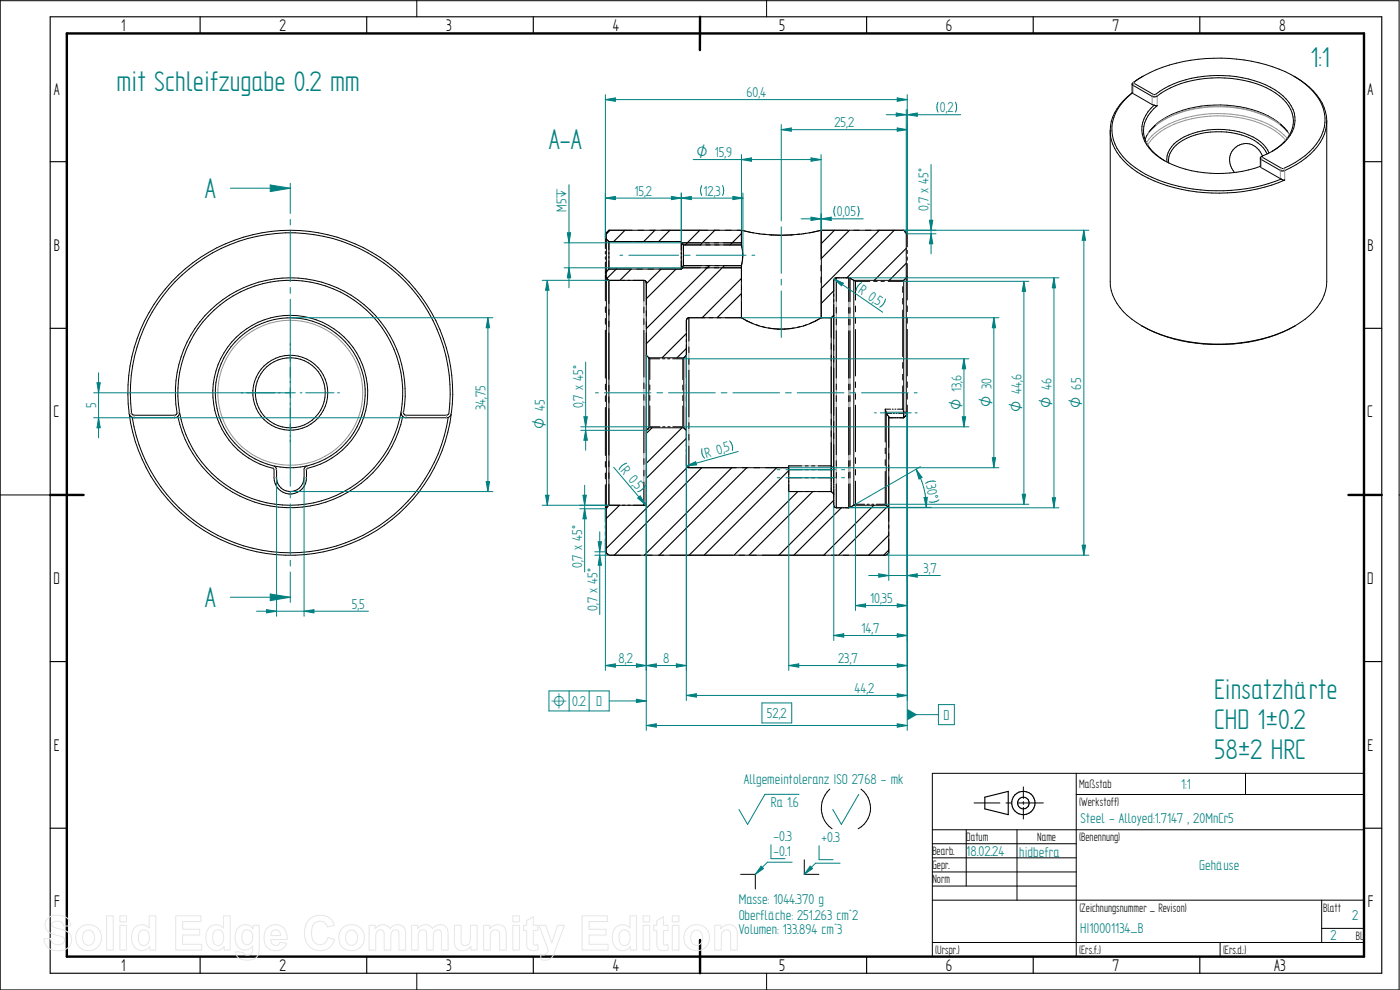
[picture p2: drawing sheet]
<svg xmlns="http://www.w3.org/2000/svg" width="420mm" height="297mm" viewBox="0 0 420 297" stroke-linecap="round" stroke-linejoin="round" font-family="sans-serif">
<g fill="none" stroke="#000" stroke-width=".3">
<path d="M.1 .2h419.8v296.8h-419.8M125.1 0v5M230.1 0v5M333.2 39.2v45.3a15.2 15.2 0 0 0 7.9 12.3l1.6 1M333.2 39.2a14.3 14.3 0 0 0 6.6 11.3 43.8 43.8 0 0 0 26.2 7.5 50.4 50.4 0 0 0 19.6-4l-.5 .1-.6-.4M339.8 25.2l.3 .4 5.7 3.3 1.2 .1a31.9 31.9 0 0 1 22.6-5.5 25 25 0 0 1 16.4 7.3 8.3 8.3 0 0 1-.7 11.9l-1.1 1M339.8 25.2v2.7M339.8 27.9a15 15 0 0 0-6.6 11.3M339.8 27.9l6 3.5 .6 .1M339.8 27.9a13.1 13.1 0 0 0-5.7 14 17.4 17.4 0 0 0 8.2 9.5 49.5 49.5 0 0 0 36.2 4.3l6-2M343.1 22.9l-3.1 1.9-.2 .4M346.4 31.5l.5 .3 .4-.1a9.3 9.3 0 0 0-3.8 9.7 12.1 12.1 0 0 0 6.1 6.9"/>
<path d="M346.4 31.5a8.8 8.8 0 0 0-.6 14 29.1 29.1 0 0 0 19.4 6.6l3.9-.2 3.8-.5 5.3-1.5M346.9 37.5l-2 2M384.2 37.3l2.2 2.2M388.3 22.9a18.6 18.6 0 0 1 9.5 10.7 12.6 12.6 0 0 1-4.6 12.7 24.2 24.2 0 0 1-8.3 5l-.7-.2-5.7-3.3-.3-.4M398.2 36.3v48.2a15.4 15.4 0 0 1-8 12.3l-1.5 1M378.2 49.9l.3 .4 6 3.4M378.2 47.4l.7-.6a5.1 5.1 0 0 0-7.9-2.7 5.1 5.1 0 0 0-.5 7.7M378.2 47.4v2.5M380.3 46.2a12.2 12.2 0 0 0-9.1-6.1 22.5 22.5 0 0 0-17.3 2.7 6.8 6.8 0 0 0-3.2 6.1M380.8 45.9a11.1 11.1 0 0 0-7.3-5.9 23.6 23.6 0 0 0-20.3 2.5 6.8 6.8 0 0 0-2.9 6.1M383.1 44.6a9.9 9.9 0 0 0 5.3-10.6 14.3 14.3 0 0 0-8.7-8.6 36.4 36.4 0 0 0-30.3 1.1l-2.5 1.8-.5 .1-6.1-3.6a39.7 39.7 0 0 1 21.6-7.2 48.2 48.2 0 0 1 27.2 5.7 18.1 18.1 0 0 1 8.1 9.5 12.5 12.5 0 0 1-4.3 12.8 24.5 24.5 0 0 1-8 5l-6.2-3.5 .2-.3 3-1.5M383.2 44.5l-1.4 .9"/>
<path d="M387 40.4a20 20 0 0 0-13-8 34.4 34.4 0 0 0-25.1 3.5 12.7 12.7 0 0 0-5.2 5.9M342.7 97.8a50.3 50.3 0 0 0 42.1 1.9l3.9-1.9M388.7 97.8a51.1 51.1 0 0 1-46 0M.1 148.5h15M419.9 148.5h.2M249 236.8a7.6 7.6 0 0 0 .7 11.9M258.4 236.8a7 7 0 0 1-.9 11.9M279.8 232h129.6v55h-129.6zM307.1 236.1v3.5M323 232v55M323 238.4h86.4M373.8 232v6.4"/>
<path d="M241.4 258v4.3h4.4M279.8 249h129.6M279.8 257.4h43.2M279.8 253.2h43.2M290 249v16.9M292.3 240.9h7.8M301.9 240.9h1.7M305.2 249v21.1M305.4 240.9h7.7M307.1 240.5v.8M307.1 242.2v3.5M222.3 262.3h4.4v4.4"/>
<path d="M279.8 270.1h129.6M279.8 265.9h43.2M279.8 261.6h43.2M396.7 278.6h12.7M396.7 270.1v12.7M125.1 292v5M230.1 292v5M279.8 282.8h129.6M366.2 282.8v4.2"/>
</g>
<g fill="none" stroke="#000" stroke-width=".34">
<path d="M15.1 5h399.6v287h-399.6zM60.1 5v5M110.1 5v5M160.1 5v5M210.1 5v5M260.1 5v5M310.1 5v5M360.1 5v5M15.1 48.5h5M409.4 48.5h5.3M15.1 98.5h5M409.4 98.5h5.3"/>
<path d="M15.1 148.5h5M409.4 148.5h5.3M15.1 198.5h5M409.4 198.5h5.3M295.6 239.2l7-1.8v7l-7-1.7zM15.1 248.5h5M409.4 248.5h5.3M60.1 287v5M110.1 287v5M160.1 287v5M210.1 287v5M260.1 287v5"/>
<path d="M310.1 287v5M360.1 287v5"/>
<circle cx="307.1" cy="241" r="1.75"/>
<circle cx="307.1" cy="240.9" r="3.5"/>
</g>
<path d="M20.1 10h389.3v277h-389.3zM210.1 5l-.1 10M15.1 148.5h10M404.7 148.5h10M210.1 282v10" fill="none" stroke="#000" stroke-width=".72"/>
<path d="M340.3 24.6l-.3 .2M340.4 25l-.3 .6v2.5M346.1 28.3l-.3 .6v2.5M346.9 28.3l.4 .5v2.9M384.2 37.3a32.6 32.6 0 0 0-22.7-5.2 28.8 28.8 0 0 0-14.6 5.4M378.9 47.2l-.4 .6v2.5M384.6 50.5l-.4 .6v2.5M385.2 50.5l.4 .7v2.8M385.9 42a25 25 0 0 0-16.7-7.1 33.3 33.3 0 0 0-21 4.6 13.2 13.2 0 0 0-3.8 4M386.3 41.5a27 27 0 0 0-18.9-7.4 31.1 31.1 0 0 0-20.6 5.7l-1.1 .9-1.6 2.1M387 40.3a23 23 0 0 0-15.6-7.8 33.4 33.4 0 0 0-24.2 4.8l-2.8 3" fill="none" stroke="#949494" stroke-width=".3"/>
<path d="M239.8 238.3h-10.2l-5.2 9.1-2.6-4.5M257.7 238.3l-5.2 9.1-2.6-4.5M244.8 259l-3.4 3.3" fill="none" stroke="#008080" stroke-width=".3"/>
<path d="M243.2 259.9l.7 .7-2.5 1.7z" fill="#008080"/>
<path d="M230.3 258.7l-3.6 3.6M243.2 259.9l.7 .7-2.5 1.7zM244.8 259h7.3M245.8 253.7v4.2h4.2" fill="none" stroke="#008080" stroke-width=".3"/>
<path d="M228.4 259.9l.7 .7-2.4 1.7z" fill="#008080"/>
<g fill="none" stroke="#008080" stroke-width=".3">
<path d="M69.1 56.5h18v7.6M87.1 65.8v1.7M87.1 69.3v15.2M87.1 86.3v1.7M87.1 89.8v15.1M87.1 106.8v1.7M87.1 110.2v15.2M87.1 127.2v1.7M87.1 130.7v15.2M87.1 147.7v1.7M87.1 151.2v15.1M87.1 168.1v1.7"/>
<path d="M87.1 171.6v7.6M228.4 259.9l.7 .7-2.4 1.7zM230.3 258.7h7.4M231.4 253.4v4.2h4.2"/>
</g>
<g fill="none" stroke="#000" stroke-width=".3">
<path d="M52.5 84.5a48 48 0 0 1 55.5-9.9 48 48 0 0 1 26.6 49.7l-.6 .3h-12.1a.73 .73 0 0 1-.8-.9 34.5 34.5 0 0 0-34.2-40.3 34.5 34.5 0 0 0-33.8 40.6l-.7 .6h-12.2l-.5-.3a47.7 47.7 0 0 1 12.8-39.8zM70.9 101.2a23.3 23.3 0 0 1 36.7 5.7 23.3 23.3 0 0 1-15.5 33.8l-.1 .2a7 7 0 0 1-1.3 5.7 4.9 4.9 0 0 1-5.4 1.3 4.9 4.9 0 0 1-3.1-4.6v-2.6a23.4 23.4 0 0 1-11.3-39.5zM38.8 124a1.54 1.54 0 0 0 1.4 1.3h12.2l.9-.3M39.7 125.2a48 48 0 0 0 47.4 40.7 48 48 0 0 0 47.4-40.7M53.4 125a34.5 34.5 0 0 0 33.7 27.3 34.5 34.5 0 0 0 33.8-27.3M53.9 123.6l-.2 1-.4 .4M53.9 123.6a33.7 33.7 0 0 0 33.2 28 33.7 33.7 0 0 0 33.3-28M82.1 139.8a22.6 22.6 0 0 0 10.1 0M92.2 139.8a22.5 22.5 0 0 0 13.5-34.6 22.5 22.5 0 0 0-37.2 0 22.5 22.5 0 0 0 13.6 34.6M92.2 139.8a1.18 1.18 0 0 0-.9 1.1 6.2 6.2 0 0 1-1.4 5.5 4.1 4.1 0 0 1-4.5 .7 4.1 4.1 0 0 1-2.4-3.8v-2.4a1.18 1.18 0 0 0-.9-1.1M120.4 123.6a33.7 33.7 0 0 0-33.3-39.5 33.7 33.7 0 0 0-33.2 39.5M120.4 123.6l.2 1 .3 .4"/>
<path d="M135.5 124a1.45 1.45 0 0 1-1.5 1.3h-12.1l-1-.3M135.5 124a48.7 48.7 0 0 0-48.4-54.9 48.7 48.7 0 0 0-48.3 54.9M135.5 124a48.7 48.7 0 0 1-48.4 42.6 48.7 48.7 0 0 1-48.3-42.6"/>
<circle cx="87.1" cy="117.8" r="10.5"/>
<circle cx="87.1" cy="117.9" r="11.3"/>
</g>
<g fill="none" stroke="#949494" stroke-width=".3">
<path d="M39.5 124h-.7M40.2 124.6v.7M52.4 124.6v.7M53.9 123.6l-.8 .1M82.1 139.8l-.2 .7M92.2 139.8l.2 .7M120.4 123.6l.7 .1M121.9 124.6v.7M134 124.6v.7M134.7 124h.8M82.2 140.9h.8M82.2 143.3h.8"/>
<path d="M91.3 140.9h.7M91.3 143.3h.7"/>
<circle cx="87.1" cy="117.8" r="21.7"/>
</g>
<path d="M81.1 55.5l6 1-6 1z" fill="#008080"/>
<path d="M81.1 55.5l6 1-6 1zM69.1 179.2h18" fill="none" stroke="#008080" stroke-width=".3"/>
<path d="M81.1 178.2l6 1-6 1z" fill="#008080"/>
<path d="M181.7 28.4v43M181.7 29.9l3-.5v1zM272.3 28.4v41.7M87.1 55v1.5M81.1 178.2l6 1-6 1zM87.1 179.2v1.5" fill="none" stroke="#008080" stroke-width=".3"/>
<g fill="none" stroke="#000" stroke-width=".34">
<path d="M183.1 69.1l-1.1 1.1M187.6 69.1l-3.4 3.4M196.5 69.1l-3.3 3.4M201 69.1l-3.3 3.4M210 69.1l-4.4 4.4M212.9 79.7l-18.9 18.9M214.5 69.1l-4.4 4.4M217.4 79.7l-23.4 23.4M222.5 70.1l-3.4 3.4M250.4 69.1l-3.9 4M254.9 69.1l-8.4 8.5M263.9 69.1l-17.4 17.4"/>
<path d="M268.4 69.1l-14.2 14.3M272 74.5l-9.6 9.6M272 79l-5.1 5.1M184.9 80.7l-2.8 2.8M189.4 80.7l-3.4 3.4M198.4 80.7l-4.4 4.4M202.9 80.7l-8.9 8.9M222.5 83.6l-11.8 11.7M222.5 88.1l-7.3 7.2M250.2 87.2l-3.7 3.8M206 100.1l-7.3 7.3M206 104.6l-2.8 2.8"/>
<path d="M195.7 128.4l-1.7 1.6M204.7 128.4l-10.7 10.6M206 131.5l-12 12M185.9 151.6l-3.9 3.9M206.3 140.2l-24.3 24.3M210.6 140.3l-26.2 26.3M219.6 140.3l-26.2 26.3M224.1 140.3l-26.2 26.3M233.1 140.3l-26.3 26.3M236.7 141.2l-25.4 25.4M239.4 147.5l-19.1 19.1M243.9 147.5l-19.1 19.1"/>
<path d="M250.2 150.1l-16.4 16.5M252.5 152.4l-14.3 14.2M262.2 151.6l-15 15M266.4 152l-14.7 14.6M266.7 160.6l-6 6M266.7 165.1l-1.5 1.5"/>
</g>
<g fill="none" stroke="#000" stroke-width=".3">
<path d="M181.7 75.4v.8M181.7 77v.8M181.7 78.6v3.6M181.7 71.4l1 1.1M181.7 70.7h.1M181.7 70.9v.1M181.7 71.1v3.5M182 69.8v96.1l.7 .7M182.1 71.8v.1M182.2 72h.1M182.2 69.6h.1M182.7 72.5v8.2"/>
<path d="M182.7 72.5h21.8M204.5 72.5v8.2M204.5 72.5l.6 1M204.5 72.5l.1 .3M204.7 72.9h.1M204.7 72.9h17.8M204.8 73h.1M204.9 73.2l.2 .3M205.1 73.5v6.2M205.1 79.7h17.4M205.1 79.7l-.2 .3M205.1 73.5h17.4"/>
<path d="M205.1 79.7l-.6 1M222.5 73.5l.2 .9M222.5 79.7v4.8M222.5 70.4v-1.3h-39.8l-1 1v.4M222.5 70.8v.3M222.5 71.5v.3M222.5 72.2v1.3M222.7 78.7l-.2 1M222.8 74.7v.2M222.8 78.3v.2M222.9 75.1v.3M222.9 77.8v.2"/>
<path d="M222.9 75.6v1.9M225.5 69.8l6 .7M226.2 69.8l-3.7-.7v4.4a12.9 12.9 0 0 1 0 6.2v15.6l3.5 1.8M227.1 70l.9 .1M229 70.3h.9M230.8 70.4l.7 .1M231.5 70.5l3 .1M238.2 70.4l-3.7 .2M240 70.2l-.9 .1M241.8 70l-.8 .1M242.8 69.8l3.7-.7v26.2l-3.6 1.8M243.5 69.8l-3 .4-6 .4"/>
<path d="M246.4 79.6v1.7M271.6 69.5h.1M271.8 69.7h.1M272 69.9v54.7M272.3 74.1v-4l-1.1-1h-24.8v8.7M272.3 75.1v1M272.3 77.1v1M272.3 79.1v10.9M181.7 92.1v1.7M181.7 95.5v1.8M181.7 99.1v14.4M181.7 83.1l.3 .3"/>
<path d="M181.7 82.6h.1M181.7 82.3v.1M181.7 82.7v7.6M182 83.4l.7 .7M182.1 83.5h.1M182.1 81.3h.1M182.3 83.7h.1M182.3 81.1v.1M182.7 84.1v67.5M182.7 84.1h10.5M182.7 80.7l-1 1.1M193.2 84.1v6.2"/>
<path d="M193.2 92.2v1.7M193.2 95.6v1.8M193.2 99.1v14M193.2 84.1l.2 .1M193.2 84.1l.7 .4M193.9 84.5h.1M193.9 84.5l.1 .3M194 84.8v66.2M204.5 80.7h-21.8M204.7 80.3h17.8M204.8 80.3h.1M204.8 80.1h.1"/>
<path d="M206 96.1l.1 43.9M206 96v.1M206.4 95.5h.1M206.4 95.5l-.4 .6M206.7 95.3l-.2 .1M206.7 95.3v7M206.7 95.3l-.3 .2M222.5 90.6v4.7h-15.8M222.5 85.8v1.1M222.5 88.2v1.1M224.2 96.3a21.9 21.9 0 0 0 9.3 2.5M226.9 97.4l.9 .3"/>
<path d="M228.8 98l.8 .2M230.6 98.4l2.9 .3M233.5 98.7l1.9 .1M238.3 98.4l-2.9 .3M240.1 98l-.8 .2M242 97.5l-.8 .2M243 97.1a23.4 23.4 0 0 1-7.6 1.7M246.4 95.3h3.1M246.4 83.1v1.7M246.4 86.6v8.7M246.4 95.3l-1.7 1M249.5 95.3v44.8"/>
<path d="M249.7 95.1l-.2 .2M250 94.8l.2-.2-.7 .7M250.2 84.1v56.5M250.3 83.9l-.1 .2M250.6 83.4h.1M250.6 83.4l-.4 .7M251 83.4h3.7M251 83.4h-.1M251 83.4v7M251 92.2v1.7M251 95.7v1.8M251 99.2v14.2"/>
<path d="M251 83.4h-.4M253.6 83.4h1.2M254.7 83.4h.4M254.7 83.4v7.1M254.7 92.3v1.7M254.7 95.8v1.7M254.7 99.3v14.2M255 83.4h.1M255.1 83.4v7.1M255.1 92.3v1.7M255.1 95.8v1.7M255.1 99.3v14.1"/>
<path d="M255.1 83.4l.5 .3M255.1 83.4l1.1 .7M255.7 83.8l.1 .1M256 83.9l.1 .1M256.2 84.1l.5 .3M256.2 84.1v67.5M256.2 84.1h15v41.2M256.7 84.4h4.4M256.7 84.4v5.6M256.7 91.8v1.8M256.7 95.3v1.7M256.7 98.8v14"/>
<path d="M262.2 84.4h1.1M264.4 84.4h1M270.9 86v1.8M270.9 89.5v1.7M270.9 93v14M272.3 83.1l-1.4 1.3h-4.3M272.3 91.8v1.7M272.3 95.3v1.7M272.3 98.8v14M181.7 115.3v1.7M181.7 118.7v1.8M193.2 114.9v1.7"/>
<path d="M193.2 118.4v1.7M194 106.6l1 1.1M194.4 107l.1 .1M194.6 107.2h.1M194.7 107.4h10.5v21h-10.5zM195 107.7v6.2M195 115.5v1.5M195 118.6v1.5M195 107.7h3M198.8 107.7h.7M200.4 107.7h.7M201.9 107.7h3"/>
<path d="M204.9 107.7v6.2M204.9 115.5v1.6M204.9 118.7v1.5M205.6 107h.1M206 106.6l-1.1 1.1M206.7 104.1v1.7M206.7 107.6v1.7M206.7 111.1v14M251 115.2v1.7M251 118.7v1.7M254.7 115.3v1.7M254.7 118.7v1.8"/>
<path d="M255.1 115.2v1.7M255.1 118.7v1.7M256.7 114.6v1.7M256.7 118.1v1.7M270.9 108.8v1.7M270.9 112.3v1.7M270.9 115.8v7M272.3 114.6v1.6M272.3 118.1v1.7M181.7 122.3v14.4M181.7 138.5v1.7M193.2 121.9v13.9"/>
<path d="M193.2 137.6v1.8M194.4 128.7h.1M194.6 128.5h.1M195 128.1l-1 1M195 121.8v6.3M195 128.1h3.1M198.9 128.1h.7M200.4 128.1h.7M201.9 128.1h3M204.9 121.8v6.3M204.9 128.1l1.1 1M205.3 128.4h.1"/>
<path d="M205.5 128.6l.1 .1M206.1 140h.1M206.1 140l.6 .3M206.7 126.8v1.8M206.7 130.3v1.7M206.7 133.9v6.4M240.6 139.8h-3.9v7.7h12.8M241.6 139.8h1M243.6 139.8h.9M245.6 139.8h3.9M249.5 139.8v7.7M249.5 139.8l.2 .2"/>
<path d="M251 122.2v14.2M251 138.2v1.7M254.7 122.3v14.2M254.7 138.3v1.7M255.1 122.2v14.2M255.1 138.2v1.7M256.7 121.6v14M256.7 137.3v1.8M265.7 122.8h1.6M265.7 122.8l.1 .3M265.7 122.8v9.8M265.7 134.5v1.6"/>
<path d="M265.7 137.9v1.8M265.8 123.2v.1M265.9 123.4h.1M265.9 123.7l.2 .5M266.1 124h1.5M266.2 124.4l.5 .6v40.9M266.4 124.6l-.4-1v28h-9.8M266.7 125.3h4.5M267.7 122.8h.4M268.1 124h.3M268.6 122.8h.3M268.9 124h.3"/>
<path d="M269.4 122.8h1.5M269.7 124h1.5M270.9 122.8l.1 .2M271.1 123.4l.1 .2M271.2 123.6l.3 .1M271.2 123.6v.1M271.2 124.8h.1M271.2 124.6h.1M271.7 123.7h.1M271.7 124.9h-.1M271.9 123.7h.1M271.9 124.7h.1"/>
<path d="M272 123.7l.3 .1M272.3 124.1l-1.1 1.2M272.3 121.5v2.4M181.7 141.9v1.8M181.7 145.5v11.1M181.7 157.6v1M181.7 159.6v1M182.1 152.2h.1M182.2 152.1h.1M182.7 151.6h10.5M182.7 151.6l-1 1.1M193.2 141.1v1.7"/>
<path d="M193.2 144.7v6.9M193.4 151.6h-.2M194 150.8l-.4 .7-.4 .1M206.6 140.3h.1M206.7 140.3h30M236.7 140.9h4M236.7 143.3h3.9M241.6 143.3h1M241.7 140.9h.9M243.6 143.3h.9M243.6 140.9h1M245.6 143.3h4.1"/>
<path d="M245.6 140.9h4.1M249.5 147.5l.2 .2M249.5 142.7v1.9M249.5 140.6v1.1M249.5 140.5h.1M249.5 140.3h.1M249.5 141.9v.2M249.5 142.3v.1M249.5 145v.2M249.5 145.6v.3M249.5 146.3v1.2M249.5 147.5l.7 .7"/>
<path d="M250 148l.2 .2M250 140.9h.2M250 143.3h.2M250 140.3l.2 .2v7.7M250.2 140.8v.8M250.2 142.6v2.2M250.2 141.9v.1M250.2 142.2v.2M250.2 145.2v.3M250.2 146v.3M250.2 146.7l.1 5.3M250.3 152l.7 .4"/>
<path d="M250.3 152h.1M250.8 152.3l.2 .1M251 152.4h3.7M251 141.7v1.7M251 145.2v7.2M254.7 141.8v1.7M254.7 145.2v7.2M255.1 152.2l-.1 .1M255.1 152.2l-.4 .2M255.1 141.6v1.8M255.1 145.2v7M255.6 151.9l-.5 .3"/>
<path d="M255.9 151.8h-.1M256.1 151.7h-.1M256.2 151.6l-1.1 .6M256.7 151.3h2.8M256.7 140.8v1.7M256.7 144.4v6.9M256.7 151.3l-.4 .3M260.2 151.3h.7M261.6 151.3h.6M263 151.3h2.7M265.7 151.3l1 1.1M265.7 141.4v9.9"/>
<path d="M266.1 151.7v.1M181.7 161.6v4l.3 .3M182.1 166h.1M182.3 166.2h.1M182.4 166.3l.3 .3M182.7 166.6h83.3M266.2 166.3l-.2 .3M266.7 165.9l-.2 .2M266.7 165.9l-.7 .7"/>
</g>
<path d="M193.2 84.1v67.5M206.7 95.3v45M251 83.4v69M254.7 83.4v69M255.1 83.4v68.8M236.7 139.8h12.8l.7 .7M266 123.6l6 .1M236.7 140.9h13.5M236.7 143.3h13.5" fill="none" stroke="#949494" stroke-width=".3"/>
<path d="M181.7 29.9l3-.5v1z" fill="#008080"/>
<path d="M269.3 29.4l3 .5-3 .5z" fill="none" stroke="#008080" stroke-width=".3"/>
<path d="M269.3 29.4l3 .5-3 .5z" fill="#008080"/>
<path d="M181.7 29.9h90.6M194 106.6v94.6M181.7 152.7v48.5M181.7 199.7l3-.5v1z" fill="none" stroke="#008080" stroke-width=".3"/>
<path d="M181.7 199.7l3-.5v1z" fill="#008080"/>
<path d="M191 199.2l3 .5-3 .5z" fill="none" stroke="#008080" stroke-width=".3"/>
<path d="M191 199.2l3 .5-3 .5z" fill="#008080"/>
<path d="M272.3 123.8v50.4M266.7 165.9v8.3M272.3 172.7l3-.5v1zM181.7 199.7h12.3" fill="none" stroke="#008080" stroke-width=".3"/>
<path d="M272.3 172.7l3-.5v1z" fill="#008080"/>
<path d="M263.7 172.2l3 .5-3 .5z" fill="none" stroke="#008080" stroke-width=".3"/>
<path d="M263.7 172.2l3 .5-3 .5z" fill="#008080"/>
<path d="M272.3 123.8v68.4M250.2 151.6v40.6M260.7 172.7h21.5M269.3 190.2l3 .5-3 .5z" fill="none" stroke="#008080" stroke-width=".3"/>
<path d="M269.3 190.2l3 .5-3 .5z" fill="#008080"/>
<path d="M250.2 190.7l3-.5v1z" fill="none" stroke="#008080" stroke-width=".3"/>
<path d="M250.2 190.7l3-.5v1z" fill="#008080"/>
<path d="M272.3 123.8v59.4M256.7 151.3v31.9M250.2 190.7h22.1M269.3 181.2l3 .5-3 .5z" fill="none" stroke="#008080" stroke-width=".3"/>
<path d="M269.3 181.2l3 .5-3 .5z" fill="#008080"/>
<path d="M256.7 181.7l3-.5v1z" fill="none" stroke="#008080" stroke-width=".3"/>
<path d="M256.7 181.7l3-.5v1z" fill="#008080"/>
<path d="M255.1 152.2h24.4M276.2 140l-19.5 11.3M277.3 149.3l1-.1-.3 3zM280.7 144.4a3.5 3.5 0 0 0-2.9 .6M281.8 150a3.4 3.4 0 0 1-3 .6M256.7 181.7h15.6" fill="none" stroke="#008080" stroke-width=".3"/>
<path d="M277.3 149.3l1-.1-.3 3z" fill="#008080"/>
<path d="M274.9 140.8l1.8 2.5-.9 .4z" fill="none" stroke="#008080" stroke-width=".3"/>
<path d="M274.9 140.8l1.8 2.5-.9 .4z" fill="#008080"/>
<path d="M206 106.6v103.6M272.3 123.8v86.4M274.9 140.8a22.5 22.5 0 0 1 3.1 11.4M269.3 208.2l3 .5-3 .5z" fill="none" stroke="#008080" stroke-width=".3"/>
<path d="M269.3 208.2l3 .5-3 .5z" fill="#008080"/>
<path d="M206 208.7l3-.5v1z" fill="none" stroke="#008080" stroke-width=".3"/>
<path d="M206 208.7l3-.5v1z" fill="#008080"/>
<path d="M206 139.6v61.6M194 150.8v50.4M194 199.7l3-.5v1zM206 208.7h66.3" fill="none" stroke="#008080" stroke-width=".3"/>
<path d="M194 199.7l3-.5v1z" fill="#008080"/>
<path d="M203 199.2l3 .5-3 .5z" fill="none" stroke="#008080" stroke-width=".3"/>
<path d="M203 199.2l3 .5-3 .5z" fill="#008080"/>
<path d="M272.3 123.8v77.4M236.7 147.5v53.7M194 199.7h12M236.7 199.7l3-.5v1z" fill="none" stroke="#008080" stroke-width=".3"/>
<path d="M236.7 199.7l3-.5v1z" fill="#008080"/>
<path d="M269.3 199.2l3 .5-3 .5z" fill="none" stroke="#008080" stroke-width=".3"/>
<path d="M269.3 199.2l3 .5-3 .5z" fill="#008080"/>
<g fill="none" stroke="#008080" stroke-width=".3">
<path d="M272 32.9v36.9M272.3 34.4l3-.5v1zM272.3 32.9v37.2M281.5 30.6a3.5 3.5 0 0 0 0 3.1M286.8 30.6a3.5 3.5 0 0 1 0 3.1M186 76.6h.9M188.7 76.6h15M205.4 76.6h1.7M208.9 76.6h15M225.7 76.6h.8M234.5 65.4v.9M234.5 68v14"/>
<path d="M234.5 83.8v1.7M234.5 87.3v14M72.4 117.9h.5M74 117.9h8.5M83.6 117.9h.5M85.6 117.9h3M87.1 103.1v.5M87.1 104.7v8.5M87.1 114.3v.6M87.1 116.3v3M90.1 117.9h.5M91.7 117.9h8.5"/>
<path d="M101.3 117.9h.6M178.7 117.9h.9M181.3 117.9h14.1M197.1 117.9h1.8M200.6 117.9h14.1M216.4 117.9h1.8M220 117.9h14M235.7 117.9h1.8M239.3 117.9h14M255 117.9h1.7M258.6 117.9h14M274.4 117.9h.8"/>
<path d="M87.1 120.9v.4M87.1 122.5v8.4M87.1 132.1v.5M262.5 123.9h.5M264.2 123.9h9.3M274.6 123.9h.6M233.2 143.3h.8M233.2 140.9h.8M235.9 143.3h14.9M235.9 140.9h14.9M252.6 143.3h.9M252.6 140.9h.9"/>
<path d="M236.7 199.7h35.6"/>
</g>
<path d="M272.3 34.4l3-.5v1z" fill="#008080"/>
<path d="M269 33.9l3 .5-3 .5z" fill="none" stroke="#008080" stroke-width=".3"/>
<path d="M269 33.9l3 .5-3 .5z" fill="#008080"/>
<path d="M266 34.4h22.3M222.5 46.4v22.7M243.4 47.4l3 .5-3 .5zM246.4 46.4v22.7" fill="none" stroke="#008080" stroke-width=".3"/>
<path d="M243.4 47.4l3 .5-3 .5z" fill="#008080"/>
<path d="M222.5 47.9l3-.5v1z" fill="none" stroke="#008080" stroke-width=".3"/>
<path d="M222.5 47.9l3-.5v1z" fill="#008080"/>
<path d="M208 47.9h38.4M246.4 64.2v4.9M246.5 64.2v4.9M246.5 65.7l3-.5v1zM250.6 61.9a3.2 3.2 0 0 0 0 3M257.5 61.9a3.2 3.2 0 0 1 0 3" fill="none" stroke="#008080" stroke-width=".3"/>
<path d="M246.5 65.7l3-.5v1z" fill="#008080"/>
<path d="M243.4 65.2l3 .5-3 .5z" fill="none" stroke="#008080" stroke-width=".3"/>
<path d="M243.4 65.2l3 .5-3 .5z" fill="#008080"/>
<path d="M234.5 37.4v28M269.3 38.4l3 .5-3 .5zM272.3 37.4v32.7M240.4 65.7h18.7" fill="none" stroke="#008080" stroke-width=".3"/>
<path d="M269.3 38.4l3 .5-3 .5z" fill="#008080"/>
<path d="M234.5 38.9l3-.5v1z" fill="none" stroke="#008080" stroke-width=".3"/>
<path d="M234.5 38.9l3-.5v1z" fill="#008080"/>
<path d="M234.5 38.9h37.8M169.3 72.9h35.4M170.3 69.8l1 .1-.5 3zM169.3 80.3h35.4" fill="none" stroke="#008080" stroke-width=".3"/>
<path d="M170.3 69.8h1l-.5 3.1z" fill="#008080"/>
<path d="M170.8 80.3l.5 3.1h-1z" fill="none" stroke="#008080" stroke-width=".3"/>
<path d="M170.8 80.3l.5 3.1h-1z" fill="#008080"/>
<path d="M170.8 55.4v31M181.7 57.9v13.5M181.7 59.4l3-.5v1zM204.5 57.9v14.6" fill="none" stroke="#008080" stroke-width=".3"/>
<path d="M181.7 59.4l3-.5v1z" fill="#008080"/>
<path d="M201.5 58.9l3 .5-3 .5z" fill="none" stroke="#008080" stroke-width=".3"/>
<path d="M201.5 58.9l3 .5-3 .5z" fill="#008080"/>
<path d="M181.7 59.4h22.8M204.5 57.9v14.6M204.5 59.4l3-.5v1zM210.6 55.7a3.2 3.2 0 0 0 0 3M216.9 55.7a3.5 3.5 0 0 1 0 3M223 57.9v18.7" fill="none" stroke="#008080" stroke-width=".3"/>
<path d="M204.5 59.4l3-.5v1z" fill="#008080"/>
<path d="M220 58.9l3 .5-3 .5z" fill="none" stroke="#008080" stroke-width=".3"/>
<path d="M220 58.9l3 .5-3 .5z" fill="#008080"/>
<path d="M204.5 59.4h18.5M222.5 95.3h77.3M298.3 95.3l.5 3h-1zM236.7 140.3h63.1" fill="none" stroke="#008080" stroke-width=".3"/>
<path d="M298.3 95.3l.5 3h-1z" fill="#008080"/>
<path d="M297.8 137.3h1l-.5 3z" fill="none" stroke="#008080" stroke-width=".3"/>
<path d="M297.8 137.3h1l-.5 3z" fill="#008080"/>
<path d="M298.3 95.3v45M204.9 107.7h85.9M289.3 107.7l.5 3h-1zM204.9 128.1h85.9" fill="none" stroke="#008080" stroke-width=".3"/>
<path d="M289.3 107.7l.5 3h-1z" fill="#008080"/>
<path d="M288.8 125.1h1l-.5 3z" fill="none" stroke="#008080" stroke-width=".3"/>
<path d="M288.8 125.1h1l-.5 3z" fill="#008080"/>
<path d="M270.9 84.4h37.9M307.3 84.4l.5 3h-1zM289.3 107.7v20.4M265.7 151.3h43.1" fill="none" stroke="#008080" stroke-width=".3"/>
<path d="M307.3 84.4l.5 3h-1z" fill="#008080"/>
<path d="M306.8 148.3h1l-.5 3z" fill="none" stroke="#008080" stroke-width=".3"/>
<path d="M306.8 148.3h1l-.5 3z" fill="#008080"/>
<path d="M254.7 83.4h63.1M307.3 84.4v66.9M254.7 152.4h63.1M315.8 149.4h1l-.5 3z" fill="none" stroke="#008080" stroke-width=".3"/>
<path d="M315.8 149.4h1l-.5 3z" fill="#008080"/>
<path d="M316.3 83.4l.5 3h-1z" fill="none" stroke="#008080" stroke-width=".3"/>
<path d="M316.3 83.4l.5 3h-1z" fill="#008080"/>
<path d="M316.3 83.4v69M83 143.3v41.6M91.3 143.3v41.6M91.3 183.4l2.9-.5v1z" fill="none" stroke="#008080" stroke-width=".3"/>
<path d="M91.3 183.4l2.9-.5v1z" fill="#008080"/>
<path d="M80 182.9l3 .5-3 .5z" fill="none" stroke="#008080" stroke-width=".3"/>
<path d="M80 182.9l3 .5-3 .5z" fill="#008080"/>
<path d="M87.1 95.3h60.8M87.1 147.5h60.8M145.9 144.5h1l-.5 3zM77 183.4h33.6" fill="none" stroke="#008080" stroke-width=".3"/>
<path d="M145.9 144.5h1l-.5 3z" fill="#008080"/>
<path d="M146.4 95.3l.5 3h-1z" fill="none" stroke="#008080" stroke-width=".3"/>
<path d="M146.4 95.3l.5 3h-1z" fill="#008080"/>
<path d="M146.4 95.3v52.2M162.7 84.1h20M164.2 84.1l.6 3h-1.1zM162.7 151.6h20" fill="none" stroke="#008080" stroke-width=".3"/>
<path d="M164.2 84.1l.6 3h-1.1z" fill="#008080"/>
<path d="M163.7 148.6h1.1l-.6 3z" fill="none" stroke="#008080" stroke-width=".3"/>
<path d="M163.7 148.6h1.1l-.6 3z" fill="#008080"/>
<path d="M271.2 69.1h9.7M272.3 70.1h8.6M278.9 66.1h1l-.5 3zM164.2 84.1v67.5" fill="none" stroke="#008080" stroke-width=".3"/>
<path d="M278.9 66.1h1l-.5 3z" fill="#008080"/>
<path d="M279.4 70.1l.5 3.1h-1z" fill="none" stroke="#008080" stroke-width=".3"/>
<path d="M279.4 70.1l.5 3.1h-1z" fill="#008080"/>
<path d="M279.4 49.4v26.8M174 151.6h8.7M174 152.7h7.7M175 148.6h1l-.5 3z" fill="none" stroke="#008080" stroke-width=".3"/>
<path d="M175 148.6h1l-.5 3z" fill="#008080"/>
<path d="M175.5 152.7l.5 3h-1z" fill="none" stroke="#008080" stroke-width=".3"/>
<path d="M175.5 152.7l.5 3h-1z" fill="#008080"/>
<path d="M175.5 145.6v26M178.5 165.6h3.2M178.5 166.6h4.2M180 166.6l.5 3h-1z" fill="none" stroke="#008080" stroke-width=".3"/>
<path d="M180 166.6l.5 3h-1z" fill="#008080"/>
<path d="M179.5 162.6h1l-.5 3z" fill="none" stroke="#008080" stroke-width=".3"/>
<path d="M179.5 162.6h1l-.5 3z" fill="#008080"/>
<path d="M174.3 129.1h19.7M174.3 128.1h20.7M175.2 125.1h1.1l-.5 3zM180 159.6v24.8" fill="none" stroke="#008080" stroke-width=".3"/>
<path d="M175.2 125.1h1.1l-.5 3z" fill="#008080"/>
<path d="M175.8 129.1l.5 3h-1.1z" fill="none" stroke="#008080" stroke-width=".3"/>
<path d="M175.8 129.1l.5 3h-1.1z" fill="#008080"/>
<path d="M28.1 117.9h59M175.8 108.6v26.5M28.1 125.3h93.8M29.6 125.3l.5 3.1h-1z" fill="none" stroke="#008080" stroke-width=".3"/>
<path d="M29.6 125.3l.5 3.1h-1z" fill="#008080"/>
<path d="M29.1 114.9h1l-.5 3z" fill="none" stroke="#008080" stroke-width=".3"/>
<path d="M29.1 114.9h1l-.5 3z" fill="#008080"/>
<path d="M29.6 111.8v19.6M206 139.8l2.8-1.3 .2 1zM210.6 134.6a3.2 3.2 0 0 0 .8 2.9M219 132.3a3.1 3.1 0 0 1 .8 2.9M221.5 135.5l-15.5 4.3" fill="none" stroke="#008080" stroke-width=".3"/>
<path d="M206 139.8l2.8-1.3 .2 1z" fill="#008080"/>
<path d="M188.1 139a3.3 3.3 0 0 0-2.3 1.9M184.2 140.2l9.5 11.2M191.4 149.4l.7-.6 1.6 2.6zM193.7 145.6a3.5 3.5 0 0 1-2.3 1.9" fill="none" stroke="#008080" stroke-width=".3"/>
<path d="M191.4 149.4l.7-.6 1.6 2.6z" fill="#008080"/>
<path d="M250.3 83.7l14.6 10M250.3 83.7l2.8 1.3-.6 .8zM258.6 84.8a3.2 3.2 0 0 0-1.7 2.4M265.8 89.7a3.4 3.4 0 0 1-1.8 2.5" fill="none" stroke="#008080" stroke-width=".3"/>
<path d="M250.3 83.7l2.8 1.3-.6 .8z" fill="#008080"/>
<path d="M271.2 69.1h55.6M325.3 69.1l.5 3h-1zM266 166.6h60.8" fill="none" stroke="#008080" stroke-width=".3"/>
<path d="M325.3 69.1l.5 3h-1z" fill="#008080"/>
<path d="M324.8 163.6h1l-.5 3z" fill="none" stroke="#008080" stroke-width=".3"/>
<path d="M324.8 163.6h1l-.5 3z" fill="#008080"/>
<path d="M325.3 69.1v97.5M272.3 123.8v95.4M194 150.8v68.4M194 217.7l3-.5v1zM228.7 210.9h8.9v6h-8.9z" fill="none" stroke="#008080" stroke-width=".3"/>
<path d="M194 217.7l3-.5v1z" fill="#008080"/>
<path d="M269.3 217.2l3 .5-3 .5z" fill="none" stroke="#008080" stroke-width=".3"/>
<path d="M269.3 217.2l3 .5-3 .5z" fill="#008080"/>
<path d="M194 217.7h78.3M272.3 214.4h9.3" fill="none" stroke="#008080" stroke-width=".3"/>
<path d="M272.3 212.7l3 1.7-3 1.8z" fill="#008080"/>
<path d="M182.8 210.3h11.2M281.6 211.4h4.8v6h-4.8z" fill="none" stroke="#008080" stroke-width=".3"/>
<path d="M191 209.8l3 .5-3 .5z" fill="#008080"/>
<path d="M164.8 207.3h18v6h-18zM170.8 207.3v6M176.8 207.3v6M191 209.8l3 .5-3 .5z" fill="none" stroke="#008080" stroke-width=".3"/>
<g fill="none" stroke="#e6e6e6" stroke-width=".3">
<path d="M14.2 275.7a4.9 4.9 0 0 1 6.3 .1l.5 .9 .2 1.1-2.1 .1a2.04 2.04 0 0 0-1.5-1.5 2.04 2.04 0 0 0-2 .7 1.36 1.36 0 0 0 1.6 1.4l.5 .2a4.1 4.1 0 0 1 3.7 2.5 3.4 3.4 0 0 1-4.1 4 3.7 3.7 0 0 1-4.1-3.5l1.9-.2a2.23 2.23 0 0 0 2 1.9 2.23 2.23 0 0 0 2.3-1.3 1.51 1.51 0 0 0-1.6-1.3 5.8 5.8 0 0 1-3.9-2 2.74 2.74 0 0 1 .3-3.1zM25.6 279.4a2.02 2.02 0 0 1 2.3 .3 2.02 2.02 0 0 1 .4 2.4 1.8 1.8 0 0 1-2.2 1.5 1.8 1.8 0 0 1-1.3-2.3l.2-1.1zM32 274.8h2v10.3h-2zM36 274.8h2v1.8h-2zM36 277.6h2v7.5h-2zM40.4 278.4a2.93 2.93 0 0 1 4.4 .1v-3.7h2v10.3h-1.9v-1.1a3 3 0 0 1-3.5 1 3 3 0 0 1-1.9-3.1l.2-2.3zM42.2 279.3a1.65 1.65 0 0 1 1.9-.1 1.65 1.65 0 0 1 .7 1.7 2.05 2.05 0 0 1-2 2.8 2.93 2.93 0 0 1-.8-4.2zM52.7 274.8h7.6v1.7h-5.5v2.3h5.1v1.7h-5.1v2.8h5.7v1.8h-7.8zM62.7 278.4a2.93 2.93 0 0 1 4.4 .1v-3.7h2v10.3h-1.8v-1.1a3 3 0 0 1-3.6 1 3 3 0 0 1-1.9-3.1l.2-2.3zM64.5 279.3a1.65 1.65 0 0 1 1.9-.1 1.65 1.65 0 0 1 .7 1.7 2.05 2.05 0 0 1-2 2.8 2.93 2.93 0 0 1-.8-4.2zM71.4 278.4a2.85 2.85 0 0 1 4.5 .3v-1.1h1.9v6.7a3.1 3.1 0 0 1-3.6 3.8 2.81 2.81 0 0 1-3.4-2.4v-.2l2.3 .3a1.46 1.46 0 0 0 2.4 .4l.3-.6v-1.8a2.87 2.87 0 0 1-3.4 1.1 2.87 2.87 0 0 1-1.8-3l.2-2.3zM73.3 279.3a1.74 1.74 0 0 1 1.9 .1 1.74 1.74 0 0 1 .7 1.8 1.66 1.66 0 0 1-1.1 2.1 1.66 1.66 0 0 1-2.1-.9 3.2 3.2 0 0 1 .6-3.1z"/>
<path d="M80.2 278.5a3.5 3.5 0 0 1 3.9-.8 3.5 3.5 0 0 1 2.1 3.5v.7h-4.9a1.43 1.43 0 0 0 1 1.7 1.43 1.43 0 0 0 1.7-.9l2.1 .3a3.6 3.6 0 0 1-4.5 2.1 3.6 3.6 0 0 1-2.3-4.3l.3-1.5zM81.7 279.4a1.48 1.48 0 0 1 1.7-.3 1.48 1.48 0 0 1 .8 1.6h-2.9zM92.7 276a4.5 4.5 0 0 1 7.6 1.6l-2.1 .5a2.43 2.43 0 0 0-2.9-1.6 2.43 2.43 0 0 0-1.8 2.8 3.4 3.4 0 0 0 1.7 4 2.42 2.42 0 0 0 3.2-2l2 .6a4.6 4.6 0 0 1-5.4 3.2 4.6 4.6 0 0 1-3.6-5.1l.4-2.6zM104.5 279.4a2.02 2.02 0 0 1 2.4 .3 2.02 2.02 0 0 1 .3 2.4 1.8 1.8 0 0 1-2.2 1.5 1.8 1.8 0 0 1-1.3-2.3l.2-1.1zM110.8 277.6h1.8v1a2.65 2.65 0 0 1 4.4 0 2.54 2.54 0 0 1 3.1-1.1 2.54 2.54 0 0 1 1.6 2.8v4.8h-2v-4.3a1.29 1.29 0 0 0-1-1.8 1.29 1.29 0 0 0-1.4 1.6v4.5h-2v-4.1a1.51 1.51 0 0 0-.8-2 1.55 1.55 0 0 0-1.7 1.9v4.2h-2zM123.5 277.6h1.8v1a2.65 2.65 0 0 1 4.5 0 2.54 2.54 0 0 1 3-1.1 2.54 2.54 0 0 1 1.7 2.8v4.8h-2v-4.3a1.29 1.29 0 0 0-1.1-1.8 1.29 1.29 0 0 0-1.3 1.6l-.1 4.5h-2v-4.1a1.51 1.51 0 0 0-.8-2 1.55 1.55 0 0 0-1.7 1.9v4.2h-2zM136.4 277.6h2v3.4a2.34 2.34 0 0 0 .7 2.6 1.74 1.74 0 0 0 1.7-.5 1.74 1.74 0 0 0 .4-1.8v-3.7h2v7.5h-1.9v-1.2a2.65 2.65 0 0 1-3.1 1.3 2.65 2.65 0 0 1-1.8-2.9zM145.1 277.6h1.9v1.1a2.64 2.64 0 0 1 2.8-1.3 2.64 2.64 0 0 1 2.1 2.3v5.4h-2v-3.8a1.73 1.73 0 0 0-.9-2.3 1.66 1.66 0 0 0-1.9 2.1v4h-2zM153.9 274.8h2v1.8h-2zM153.9 277.6h2v7.5h-2zM158.1 276.2l2-1.2v2.6h1.3v1.6h-1.3v3.4a.78 .78 0 0 0 .3 .9 .78 .78 0 0 0 1-.1l.1 1.5a2.2 2.2 0 0 1-3.4-1.3v-4.4h-1v-1.6h1zM161.7 277.6h2.1l1.8 5.3 1.7-5.3h2.1l-3.1 8.5a2.93 2.93 0 0 1-3.9 1.9l-.1-1.6a1.59 1.59 0 0 0 2.2-1.3z"/>
<path d="M174.7 274.8h7.6v1.7h-5.5v2.3h5.1v1.7h-5.1v2.8h5.7v1.8h-7.8zM184.6 278.4a2.93 2.93 0 0 1 4.4 .1v-3.7h2v10.3h-1.8v-1.1a3 3 0 0 1-3.5 1 3 3 0 0 1-1.9-3.1l.2-2.3zM186.5 279.3a1.65 1.65 0 0 1 1.8-.1 1.65 1.65 0 0 1 .8 1.7 2.05 2.05 0 0 1-2.1 2.8 2.93 2.93 0 0 1-.7-4.2zM193 274.8h2v1.8h-2zM193 277.6h2v7.5h-2zM197.1 276.2l2-1.2v2.6h1.4v1.6h-1.4v3.4a.78 .78 0 0 0 .3 .9 .78 .78 0 0 0 1-.1l.2 1.5a2.2 2.2 0 0 1-3.4-1.3l-.1-4.4h-.9v-1.6h.9zM201.7 274.8h2v1.8h-2zM201.7 277.6h2v7.5h-2zM208.1 279.4a2.02 2.02 0 0 1 2.3 .3 2.02 2.02 0 0 1 .4 2.4 1.8 1.8 0 0 1-2.2 1.5 1.8 1.8 0 0 1-1.3-2.3l.2-1.1zM214.5 277.6h1.8v1.1a2.64 2.64 0 0 1 2.8-1.3 2.64 2.64 0 0 1 2.1 2.3l.1 5.4h-2v-3.8a1.73 1.73 0 0 0-1-2.3 1.66 1.66 0 0 0-1.8 2.1v4h-2z"/>
<circle cx="26.7" cy="281.3" r="3.9"/>
<circle cx="105.6" cy="281.3" r="3.9"/>
<circle cx="209.2" cy="281.3" r="3.9"/>
</g>
<g font-size="9.6" fill="#008080">
<text x="393.3" y="20.2">1:1</text>
<text x="35" y="27.3">mit Schleifzugabe 0.2 mm</text>
<text x="164.7" y="44.7">A-A</text>
<text x="61.5" y="59.5">A</text>
<text x="61.5" y="182.2">A</text>
<text x="364.4" y="209.7">Einsatzhärte</text>
<text x="364.4" y="218.7">CHD 1u0.2</text>
<text x="364.4" y="227.7">58u2 HRC</text>
</g>
<g font-size="5.7">
<text x="36.4" y="9.2">1</text>
<text x="83.9" y="9.2">2</text>
<text x="133.9" y="9.2">3</text>
<text x="183.9" y="9.2">4</text>
<text x="233.9" y="9.2">5</text>
<text x="283.9" y="9.2">6</text>
<text x="333.9" y="9.2">7</text>
<text x="383.9" y="9.2">8</text>
<text x="16.1" y="28.5">A</text>
<text x="410.4" y="28.5">A</text>
<text x="16.1" y="75.2">B</text>
<text x="410.4" y="75.2">B</text>
<text x="16" y="125.2">C</text>
<text x="410.3" y="125.2">C</text>
<text x="16" y="175.2">D</text>
<text x="410.3" y="175.2">D</text>
<text x="16.1" y="225.2">E</text>
<text x="410.4" y="225.2">E</text>
<text x="16.3" y="272">F</text>
<text x="410.5" y="272">F</text>
<text x="36.4" y="291.2">1</text>
<text x="83.9" y="291.2">2</text>
<text x="133.9" y="291.2">3</text>
<text x="183.9" y="291.2">4</text>
<text x="233.9" y="291.2">5</text>
<text x="283.9" y="291.2">6</text>
<text x="333.9" y="291.2">7</text>
<text x="382.4" y="291.2">A3</text>
</g>
<g font-size="4.8" fill="#008080">
<text x="224" y="29.1">60,4</text>
<text x="282.1" y="33.7">0,2</text>
<text x="250.4" y="38.1">25,2</text>
<text x="190.4" y="58.7">15,2</text>
<text x="211.1" y="58.7">12,3</text>
<text x="170" y="63.7" transform="rotate(-90 170 63.7)">M5`</text>
<text x="251.2" y="64.9">0,05</text>
<text x="278.7" y="63.3" transform="rotate(-90 278.7 63.3)">0,7 x 45°</text>
<text x="257.3" y="87.5" transform="rotate(34 257.3 87.5)">R 0,</text>
<text x="262.2" y="90.9" transform="rotate(34 262.2 90.9)">5</text>
<text x="28.9" y="122.5" transform="rotate(-90 28.9 122.5)">5</text>
<text x="145.7" y="123.1" transform="rotate(-90 145.7 123.1)">34,75</text>
<text x="175" y="122.6" transform="rotate(-90 175 122.6)">0,7 x 45°</text>
<text x="212" y="137.4" transform="rotate(-16 212 137.4)">R 0,</text>
<text x="217.7" y="135.8" transform="rotate(-16 217.7 135.8)">5</text>
<text x="186.1" y="141.3" transform="rotate(50 186.1 141.3)">R 0,</text>
<text x="190" y="145.8" transform="rotate(50 190 145.8)">5</text>
<text x="277.9" y="145.5" transform="rotate(79 277.9 145.5)">30°</text>
<text x="174.7" y="170.5" transform="rotate(-90 174.7 170.5)">0,7 x 45°</text>
<text x="277.1" y="171.9">3,7</text>
<text x="105.6" y="182.7">5,5</text>
<text x="179.3" y="183.3" transform="rotate(-90 179.3 183.3)">0,7 x 45°</text>
<text x="261.1" y="180.9">10,35</text>
<text x="258.5" y="189.9">14,7</text>
<text x="185.7" y="198.9">8,2</text>
<text x="199" y="198.9">8</text>
<text x="251.6" y="198.9">23,7</text>
<text x="256.5" y="207.9">44,2</text>
<text x="171.7" y="211.8">0.2 D</text>
<text x="230.2" y="215.4">52,2</text>
<text x="283.2" y="215.9">D</text>
<text x="223.3" y="235.4">Allgemeintoleranz ISO 2768 - mk</text>
<text x="354.5" y="236.7">1:1</text>
<text x="231.4" y="242.1">Ra 1.6</text>
<text x="324.3" y="247">Steel - Alloyed:1.7147 , 20MnCr5</text>
<text x="232.1" y="252.4">-0.3</text>
<text x="232.1" y="256.9">-0.1</text>
<text x="246.5" y="252.7">+0.3</text>
<text x="290" y="256.7">18.02.24</text>
<text x="305.9" y="257">hidbefra</text>
<text x="359.9" y="261.1">Gehäuse</text>
<text x="221.7" y="271.4">Masse: 1044.370 g</text>
<text x="221.7" y="275.9">Oberfläche: 251.263 cm^2</text>
<text x="221.7" y="280.4">Volumen: 133.894 cm^3</text>
<text x="324.2" y="280.1">HI10001134_B</text>
<text x="405.8" y="276.1">2</text>
<text x="399.3" y="282.1">2</text>
</g>
<g font-size="4.6" fill="#008080">
<text x="209.1" y="47.1">O 15,9</text>
<text x="288.5" y="123.1" transform="rotate(-90 288.5 123.1)">O 13,6</text>
<text x="297.5" y="122.3" transform="rotate(-90 297.5 122.3)">O 30</text>
<text x="306.5" y="123.5" transform="rotate(-90 306.5 123.5)">O 44,6</text>
<text x="315.5" y="122.4" transform="rotate(-90 315.5 122.4)">O 46</text>
<text x="324.5" y="122.3" transform="rotate(-90 324.5 122.3)">O 65</text>
<text x="163.5" y="128.7" transform="rotate(-90 163.5 128.7)">O 45</text>
<text x="165.5" y="211.8">l</text>
</g>
<g font-size="4.1">
<text x="323.9" y="236.4">Maßstab</text>
<text x="323.9" y="241.7">(Werkstoff)</text>
<text x="279.8" y="256.5">Bearb.</text>
<text x="290" y="252.3">Datum</text>
<text x="311.3" y="252.3">Name</text>
<text x="323.9" y="252.3">(Benennung)</text>
<text x="279.8" y="260.7">Gepr.</text>
<text x="279.8" y="265">Norm</text>
<text x="324" y="273.5">(Zeichnungsnummer _ Revison)</text>
<text x="397.1" y="273.6">Blatt</text>
<text x="406.9" y="281.9">Bl.</text>
<text x="280.7" y="286.1">(Urspr.)</text>
<text x="323.9" y="286.1">(Ers.f.:)</text>
<text x="367.1" y="286.1">(Ers.d.:)</text>
</g>
</svg>
